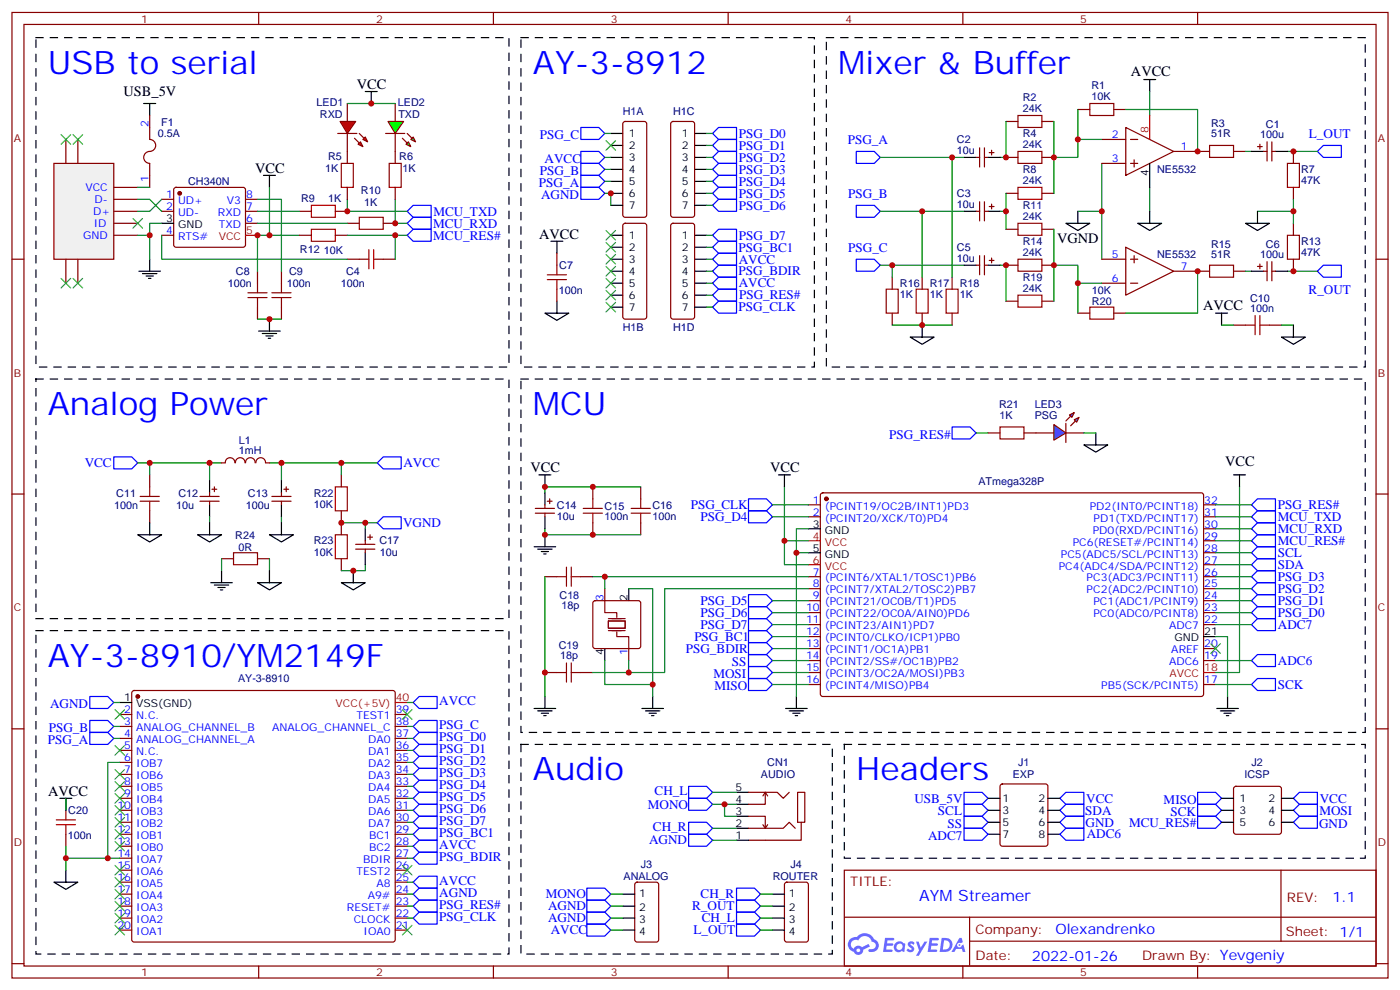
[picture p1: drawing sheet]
<svg xmlns="http://www.w3.org/2000/svg" width="412mm" height="292mm" viewBox="0 0 412 292" stroke-linecap="round" stroke-linejoin="round" font-family="sans-serif">
<g fill="none" stroke="#870000" stroke-width=".35">
<path d="M3.5 3.7h405.4v284.3h-405.4zM7.1 7.2h398.2v277.3h-398.2zM76.2 3.7v3.5M145.3 3.7v3.5M214.5 3.7v3.5M283.6 3.7v3.5M352.8 3.7v3.5M3.5 76.3h3.6M405.3 76.3h3.6M3.5 145.5h3.6M405.3 145.5h3.6M3.5 214.6h3.6"/>
<path d="M405.3 214.6h3.6M248.7 256.3h156.6v28.2h-156.6zM377.3 256.3v20.9M248.7 270.1h156.5M285.6 277.2h119.6M285.6 270.1v14.1M3.5 283.8h3.6M76.2 284.5v3.5M145.3 284.5v3.5M214.5 284.5v3.5M283.6 284.5v3.5M352.8 284.5v3.5"/>
<path d="M405.3 283.8h3.6"/>
</g>
<g fill="#5487ff">
<path d="M267.7 277.4a1.22 1.22 0 0 1 1.7 .3l-.4 .6a.47 .47 0 0 0-.3-.4 .47 .47 0 0 0-.5 .2l.1 .2a1.14 1.14 0 0 1 .8 1.7 1.14 1.14 0 0 1-1.9 0l-.2-.2 .5-.5 .7 .4a.29 .29 0 0 0 .3-.2 .29 .29 0 0 0-.2-.4 1.04 1.04 0 0 1-.6-1.7z"/>
<path d="M260.7 276.2h2.4l.3 .2-.2 .5h-1.8l-.1 .9h1.5l.3 .3-.3 .4h-1.6l-.2 1.1 1.7 .1 .2 .3-.2 .3h-2.6z"/>
<path d="M273.8 276.2h2.4l.3 .2-.1 .5h-1.8l-.2 .9h1.6l.3 .3-.4 .4h-1.6l-.1 1.1 1.7 .1 .2 .3-.2 .3h-2.6z"/>
<path d="M282.6 276.2h.7l.3 1.2-.6 .4a.69 .69 0 0 0-1 .2 .69 .69 0 0 0 .4 1 .69 .69 0 0 0 .9-.6l.5-.3 .6 2.2h-.8l-.2-.9h-1.8l-.5 .9h-.8z"/>
<path d="M269.8 277.3h.8l.6 1.8 1.1-1.8h.9l-2.6 4.2h-.8l.9-1.6z"/>
<path d="M277.4 276.2l-.6 4.1h1.3a2.11 2.11 0 0 0 2.5-2.1 2.11 2.11 0 0 0-2.5-2zM278.1 276.9a1.39 1.39 0 0 1 1.7 1.4 1.39 1.39 0 0 1-1.8 1.3h-.3z"/>
<path d="M263.7 277.8a1.54 1.54 0 0 0-.1 2.2 1.54 1.54 0 0 0 2.2 .1l.6 .2 .3-2.3-.2-.2h-.4a1.49 1.49 0 0 0-2.4 0zM264 278.8a.94 .94 0 0 1 1.8 0 .94 .94 0 0 1-1.8 0z"/>
<path d="M250.4 276.6a2.18 2.18 0 0 0 1.1 3.7 1.44 1.44 0 0 0 1.6 .9 1.44 1.44 0 0 0 1.2-1.5l2-1-.5-.7-1.9 .9a1.47 1.47 0 0 0-2.4 .5 1.39 1.39 0 0 1-.7-2 1.39 1.39 0 0 1 2-.4 2.12 2.12 0 0 1 2.2-1.3 2.12 2.12 0 0 1 1.9 1.7 1.14 1.14 0 0 1 1.1 1.4 1.14 1.14 0 0 1-1.7 .7 .43 .43 0 0 0-.5 .4 .43 .43 0 0 0 .4 .4 1.98 1.98 0 0 0 2.5-1.2 1.98 1.98 0 0 0-1.2-2.5 3.1 3.1 0 0 0-5.3-.7l-.9 .1zM252.3 279.9a.55 .55 0 0 1 1.1 0 .55 .55 0 0 1-1.1 0z"/>
<circle cx="282.6" cy="278.3" r=".26"/>
</g>
<g fill="none" stroke="#00f" stroke-width=".35">
<path d="M171.1 37.5h5.3l1.8 1.8-1.8 1.8h-5.3zM209.9 39.3l1.8-1.8h5.3v3.6h-5.3zM171.1 55.2h5.3l1.8 1.7-1.8 1.8h-5.3zM171.1 51.6h5.3l1.8 1.8-1.8 1.8h-5.3zM171.1 48.1h5.3l1.8 1.8-1.8 1.7h-5.3zM171.1 44.6h5.3l1.8 1.8-1.8 1.7h-5.3zM209.9 56.9l1.8-1.7h5.3v3.5h-5.3zM209.9 53.4l1.8-1.8h5.3v3.6h-5.3zM209.9 46.4l1.8-1.8h5.3v3.5h-5.3zM209.9 42.8l1.8-1.7h5.3v3.5h-5.3zM211.7 48.1h5.3v3.5h-5.3l-1.8-1.7zM252.2 44.6h5.3l1.8 1.8-1.8 1.7h-5.3z"/>
<path d="M209.9 79.9l1.8-1.8h5.3v3.5h-5.3zM209.9 76.3l1.8-1.7h5.3v3.5h-5.3zM209.9 72.8l1.8-1.8h5.3v3.6h-5.3zM209.9 69.3l1.8-1.8h5.3v3.5h-5.3zM209.9 60.5l1.8-1.8h5.3v3.5h-5.3zM252.2 60.5h5.3l1.8 1.7-1.8 1.8h-5.3zM252.2 76.3h5.3l1.8 1.8-1.8 1.8h-5.3zM209.9 90.5l1.8-1.8h5.3v3.5h-5.3zM209.9 86.9l1.8-1.7h5.3v3.5h-5.3zM211.7 81.6h5.3v3.6h-5.3l-1.8-1.8zM33.5 134.5h5.3l1.8 1.8-1.8 1.8h-5.3zM111.1 136.3l1.8-1.8h5.3v3.6h-5.3z"/>
<path d="M111.1 154l1.8-1.8h5.3v3.5h-5.3zM26.5 212.2h5.2l1.8 1.7-1.8 1.8h-5.2zM26.5 215.7h5.2l1.8 1.8-1.8 1.7h-5.2zM26.5 205.1h5.2l1.8 1.8-1.8 1.7h-5.2zM121.7 206.9l1.8-1.8h5.3v3.5h-5.3zM121.7 213.9l1.8-1.7h5.3v3.5h-5.3zM121.7 217.5l1.8-1.8h5.3v3.5h-5.3zM121.7 221l1.8-1.8h5.3v3.5h-5.3zM121.7 224.5l1.8-1.8h5.3v3.6h-5.3zM121.7 228l1.8-1.7h5.3v3.5h-5.3zM121.7 231.6l1.8-1.8h5.3v3.5h-5.3zM121.7 235.1l1.8-1.8h5.3v3.6h-5.3z"/>
<path d="M121.7 238.6l1.8-1.7h5.3v3.5h-5.3zM121.7 242.1l1.8-1.7h5.3v3.5h-5.3zM121.7 245.7l1.8-1.8h5.3v3.5h-5.3zM121.7 249.2l1.8-1.8h5.3v3.6h-5.3zM121.7 252.7l1.8-1.7h5.3v3.5h-5.3zM121.7 259.8l1.8-1.8h5.3v3.5h-5.3zM121.7 263.3l1.8-1.8h5.3v3.6h-5.3zM121.7 266.8l1.8-1.7h5.3v3.5h-5.3zM121.7 270.4l1.8-1.8h5.3v3.5h-5.3z"/>
</g>
<g fill="none" stroke="#000" stroke-width=".35">
<path d="M179.9 39.3h3.5M204.6 39.3h3.5M336.9 23.4h3.5M338.7 23.4v3.6M179.9 56.9h3.5M179.9 53.4h3.5M179.9 49.9h3.5M179.9 46.4h3.5M179.9 42.8h3.5M204.6 56.9h3.5M204.6 53.4h3.5M204.6 49.9h3.5"/>
<path d="M204.6 46.4h3.5M204.6 42.8h3.5M47.6 65.8h3.6M179.9 79.9h3.5M179.9 76.3h3.5M179.9 72.8h3.5M179.9 69.3h3.5M179.9 60.5h3.5M204.6 79.9h3.5M204.6 76.3h3.5M204.6 72.8h3.5M204.6 69.3h3.5"/>
<path d="M204.6 60.5h3.5M179.9 86.9h3.5M179.9 83.4h3.5M179.9 90.5h3.5M204.6 86.9h3.5M204.6 83.4h3.5M204.6 90.5h3.5M358.1 92.2h3.5M359.8 92.2v3.5M35.3 206.9h3.5M217 236.9h3.5M217 233.3h3.5"/>
<path d="M217 240.4h3.5M217 243.9h3.5M217 247.4h3.5"/>
</g>
<g fill="none" stroke="#870000" stroke-width=".35">
<path d="M183.7 36l.4-.2h5.7l.6 .4 .1 27.1-.2 .5-.5 .2h-5.7l-.4-.2-.3-.5v-26.8zM197.8 36l.5-.2h5.6l.7 .4v27.1l-.2 .5-.5 .2h-5.6l-.5-.2-.2-.5v-26.8zM296.3 35.8h3.6M306.9 35.8h3.5M317.5 32.2h3.5M328.1 32.2h3.5M47.6 58.7h3.6M51.4 55.4l.5-.2h19.7l.5 .2 .2 .5v16.2l-.2 .5-.5 .2h-19.7l-.5-.2-.2-.5v-16.2zM72.3 58.7h3.5M296.3 56.9h3.6M296.3 46.4h3.6M306.9 56.9h3.5"/>
<path d="M306.9 46.4h3.5M47.6 62.2h3.6M47.6 69.3h3.6M72.3 62.2h3.5M72.3 65.8h3.5M183.7 66l.4-.2h5.7l.6 .4 .1 27.1-.2 .5-.5 .2h-5.7l-.4-.3-.3-.4v-26.8zM197.8 66l.5-.2h5.6l.7 .4v27.1l-.2 .5-.5 .2h-5.6l-.5-.3-.2-.4v-26.8zM296.3 67.5h3.6M296.3 78.1h3.6M306.9 67.5h3.5M306.9 78.1h3.5M262.8 81.6v3.6"/>
<path d="M262.8 92.2v3.5M271.6 81.6v3.6M271.6 92.2v3.5M280.5 81.6v3.6M280.5 92.2v3.5M296.3 88.7h3.6M306.9 88.7h3.5M317.5 92.2h3.5M328.1 92.2h3.5M363.4 95.7h3.5M373.9 95.7h3.6M100.5 139.8v3.6"/>
<path d="M100.5 150.4v7.1M100.5 164.5v3.6M35.3 210.4h3.5M35.3 213.9h3.5M35.3 217.5h3.5M39 203.5l.5-.2h76.2l.5 .2 .2 .5v72.7l-.2 .5-.5 .2h-76.2l-.5-.2-.2-.5v-72.7zM116.4 210.4h3.5M116.4 213.9h3.5M116.4 217.5h3.5M19.4 235.1v3.5M35.3 221h3.5M35.3 224.5h3.5"/>
<path d="M35.3 228h3.5M35.3 231.6h3.5M35.3 235.1h3.5M35.3 238.6h3.5M116.4 221h3.5M116.4 224.5h3.5M116.4 228h3.5M116.4 231.6h3.5M116.4 235.1h3.5M116.4 238.6h3.5M220.5 233.3h8.5l1.7 1.8 1.8-1.8M225.4 233.3v3.6h-4.9"/>
<path d="M225.4 233.3l.7 1.1M225.4 233.3l-.7 1.1M19.4 245.7v3.5M35.3 242.1h3.5M35.3 245.7h3.5M35.3 249.2h3.5M35.3 252.7h3.5M35.3 256.3h3.5M35.3 259.8h3.5M116.4 242.1h3.5M116.4 245.7h3.5M116.4 249.2h3.5"/>
<path d="M116.4 252.7h3.5M116.4 256.3h3.5M116.4 259.8h3.5M220.5 243.9h10.2l1.8-1.8 1.7 1.8M220.5 240.4h4.9v3.5M224.7 242.9l.7 1M226.1 242.9l-.7 1M236 242.1h-1.1v-8.8h2.2v8.8h-1.1v5.3h-15.5M35.3 263.3h3.5M35.3 266.8h3.5M35.3 270.4h3.5M35.3 273.9h3.5"/>
<path d="M116.4 263.3h3.5M116.4 266.8h3.5M116.4 270.4h3.5M116.4 273.9h3.5"/>
</g>
<path d="M153.5 11.1h86.4v97h-86.4zM243.4 11.1h158.8v97h-158.8zM10.6 111.6h139.3v70.6h-139.3zM10.6 185.7h139.3v95.3h-139.3z" fill="none" stroke="#000" stroke-width=".35" stroke-dasharray="2.1 2.1"/>
<g fill="#870000" stroke="#870000" stroke-width=".35">
<circle cx="40.6" cy="205.1" r=".53"/>
<circle cx="52.9" cy="56.9" r=".53"/>
</g>
<path d="M72.3 69.3h3.5M116.4 206.9h3.5" fill="none" stroke="#f00" stroke-width=".35"/>
<g fill="none" stroke="#3c3" stroke-width=".35">
<path d="M33.9 209l2.8 2.8M33.9 219.6l2.8 2.8M36.7 209l-2.8 2.8M36.7 219.6l-2.8 2.8M118.5 209l2.9 2.8M121.4 209l-2.9 2.8M33.9 226.6l2.8 2.8M33.9 230.2l2.8 2.8M33.9 233.7l2.8 2.8M33.9 237.2l2.8 2.8M36.7 226.6l-2.8 2.8M36.7 230.2l-2.8 2.8"/>
<path d="M36.7 233.7l-2.8 2.8M36.7 237.2l-2.8 2.8M33.9 240.7l2.8 2.9M33.9 244.3l2.8 2.8M33.9 247.8l2.8 2.8M33.9 254.8l2.8 2.9M33.9 258.4l2.8 2.8M36.7 240.7l-2.8 2.9M36.7 244.3l-2.8 2.8M36.7 247.8l-2.8 2.8M36.7 254.8l-2.8 2.9M36.7 258.4l-2.8 2.8"/>
<path d="M118.5 254.8l2.9 2.9M121.4 254.8l-2.9 2.9M33.9 261.9l2.8 2.8M33.9 265.4l2.8 2.9M33.9 269l2.8 2.8M33.9 272.5l2.8 2.8M36.7 261.9l-2.8 2.8M36.7 265.4l-2.8 2.9M36.7 269l-2.8 2.8M36.7 272.5l-2.8 2.8M118.5 272.5l2.9 2.8M121.4 272.5l-2.9 2.8"/>
</g>
<g fill="none" stroke="#008700" stroke-width=".35">
<path d="M296.3 35.8v10.6h-1.7M310.4 35.8v21.1M338.7 27v7M259.3 46.4h24.7M280.5 46.4v35.2M296.3 56.9v10.6M324.6 48.1v28.2M338.7 55.2v7M259.3 78.1h24.7M259.3 62.2h24.7M262.8 78.1v3.5M271.6 62.2v19.4"/>
<path d="M294.6 78.1h1.7v10.6M294.6 62.2h1.7M310.4 67.5v21.2M317.5 62.2h7.1M262.8 95.7h17.7M40.6 136.3h24.7M61.7 136.3v5.3M79.4 136.3h31.7M82.9 136.3v5.3M100.5 136.3v3.5M107.6 166.3v1.8h-7.1M119.9 231.6h1.8"/>
<path d="M119.9 235.1h1.8M119.9 238.6h1.8M119.9 242.1h1.8M119.9 245.7h1.8M119.9 249.2h1.8M119.9 252.7h1.8M119.9 259.8h1.8M119.9 263.3h1.8M119.9 266.8h1.8M119.9 270.4h1.8"/>
</g>
<g fill="none" stroke="#a10000" stroke-width=".35">
<path d="M299.9 34h7v3.5h-7zM321 30.5h7.1v3.5h-7.1zM299.9 55.2h7v3.5h-7zM299.9 44.6h7v3.5h-7zM299.9 65.8h7v3.5h-7zM299.9 76.3h7v3.6h-7zM261.1 85.2h3.5v7h-3.5zM269.9 85.2h3.5v7h-3.5zM278.7 85.2h3.5v7h-3.5zM299.9 86.9h7v3.6h-7zM321 90.5h7.1v3.5h-7.1zM366.9 95.7h2.8"/>
<path d="M369.7 92.9v5.7M371.1 92.9v5.7M371.1 95.7h2.8M98.8 143.4h3.5v7h-3.5zM98.8 157.5h3.5v7h-3.5zM19.4 238.6v2.8M16.6 242.9h5.6M16.6 241.4h5.6M19.4 242.9v2.8"/>
</g>
<path d="M15.9 48.1h17.6v28.2h-17.6z" fill="#f0f0f0" stroke="#870000" stroke-width=".35"/>
<g fill="none" stroke="#870000" stroke-width=".35">
<path d="M19.4 41.1v7M22.9 41.1v7M33.5 55.2h7.1M33.5 58.7h7.1M287.5 46.4h1.1M288.6 43.5v5.7M288.6 59.4v5.7M290 43.5v5.7M290 59.4v5.7M290 46.4h1M291.4 44.9h1.4M292.1 44.2v1.4"/>
<path d="M19.4 76.3v7.1M22.9 76.3v7.1M33.5 69.3h7.1M33.5 62.2h7.1M33.5 65.8h7.1M75.8 79.9v3.5M82.9 79.9v3.5M88.2 62.2h3.5M98.8 62.2h3.5M102.3 65.8h3.5M112.9 65.8h3.5M287.5 62.2h1.1"/>
<path d="M287.5 78.1h1.1M288.6 75.3v5.6M290 62.2h1M290 75.3v5.6M290 78.1h1M291.4 60.8h1.4M291.4 76.7h1.4M292.1 60.1v1.4M292.1 76v1.4M75.8 90.5v3.5M82.9 90.5v3.5M58.9 146.2h5.7"/>
<path d="M58.9 147.6h5.7M61.7 145.1v1.1M61.7 147.6v1.1M62.4 144.1h1.5M63.1 143.4v1.4M80.1 146.2h5.6M80.1 147.6h5.6M82.9 145.1v1.1M82.9 147.6v1.1M83.6 144.1h1.4M84.3 143.4v1.4M107.6 159.2v1.1"/>
<path d="M108.3 158.2h1.4M109 157.5v1.4M174.6 143.4v3.5M174.6 154v3.5M188.7 143.4v3.5M188.7 154v3.5M238.1 148.7h3.6M238.1 152.2h3.6M241.9 145.3l.5-.2 111.7 .1 .4 .6v58.9l-.7 .4-111.7-.1-.4-.6v-58.6zM354.5 148.7h3.6M354.5 152.2h3.6M354.5 159.2h3.6"/>
<path d="M354.5 155.7h3.6M104.8 160.3h5.6M104.8 161.7h5.6M107.6 161.7v1.1M160.5 169.8h3.5M171.1 169.8h3.5M174.9 177.1l.4-.2h12.7l.5 .2 .2 .5v12.7l-.2 .5-.5 .2h-12.7l-.5-.2-.2-.5v-12.7zM178.2 173.4v3.5M238.1 169.8h3.6M238.1 173.4h3.6M238.1 176.9h3.6M354.5 169.8h3.6"/>
<path d="M354.5 173.4h3.6M354.5 176.9h3.6M354.5 166.3h3.6M354.5 162.8h3.6M160.5 198h3.5M171.1 198h3.5M185.2 191v3.5M238.1 180.4h3.6M238.1 183.9h3.6M238.1 187.5h3.6M238.1 191h3.6M238.1 194.5h3.6"/>
<path d="M238.1 198h3.6M354.5 180.4h3.6M354.5 183.9h3.6M354.5 191h3.6M354.5 194.5h3.6M238.1 201.6h3.6M354.5 201.6h3.6M363.6 231.8l.5-.2h12.7l.5 .2 .2 .5v12.7l-.3 .5-.4 .2h-12.7l-.5-.3-.2-.4v-12.7zM187.2 260l.5-.2h5.6l.7 .4v16.5l-.4 .7h-5.9l-.7-.4v-16.5z"/>
</g>
<g fill="none" stroke="#3c3" stroke-width=".35">
<path d="M18 39.7l2.8 2.8M20.8 39.7l-2.8 2.8M21.5 39.7l2.8 2.8M24.3 39.7l-2.8 2.8M178.5 41.4l2.8 2.8M181.3 41.4l-2.8 2.8M39.2 64.3l2.8 2.9M42 64.3l-2.8 2.9M178.5 67.9l2.8 2.8M178.5 71.4l2.8 2.8M178.5 74.9l2.8 2.9M178.5 78.5l2.8 2.8"/>
<path d="M181.3 67.9l-2.8 2.8M181.3 71.4l-2.8 2.8M181.3 74.9l-2.8 2.9M181.3 78.5l-2.8 2.8M18 82l2.8 2.8M20.8 82l-2.8 2.8M21.5 82l2.8 2.8M24.3 82l-2.8 2.8M178.5 82l2.8 2.8M178.5 85.5l2.8 2.8M178.5 89l2.8 2.9M181.3 82l-2.8 2.8"/>
<path d="M181.3 85.5l-2.8 2.8M181.3 89l-2.8 2.9M356.7 189.6l2.8 2.8M359.5 189.6l-2.8 2.8"/>
</g>
<g fill="none" stroke="#008700" stroke-width=".35">
<path d="M40.6 58.7h3.5l3.5 3.5M47.6 58.7l-3.5 3.5h-3.5M75.8 58.7h7.1v21.2M102.3 58.7v3.5h17.6M116.4 58.7v7.1h3.5M44.1 69.3v7M47.6 65.8h-3.5v3.5h-3.5M75.8 65.8h26.5M75.8 94h3.6M61.7 152.2v1.8M82.9 152.2v1.8M100.5 154h10.6"/>
<path d="M227.5 152.2h10.6M227.5 148.7h10.6M231.1 143.4v22.9h7M231.1 159.2h7M238.1 155.7h-3.5v7.1h3.5M358.1 152.2h10.6M358.1 159.2h10.6M358.1 148.7h10.6M358.1 155.7h10.6M227.5 176.9h10.6M358.1 176.9h10.6M358.1 169.8h10.6"/>
<path d="M358.1 173.4h10.6M358.1 162.8h10.6M358.1 166.3h10.6M227.5 180.4h10.6M227.5 183.9h10.6M227.5 198h10.6M227.5 191h10.6M227.5 187.5h10.6M227.5 194.5h10.6M358.1 180.4h10.6M227.5 201.6h10.6M358.1 201.6h10.6"/>
</g>
<g fill="none" stroke="#000" stroke-width=".35">
<path d="M42.3 30.5h3.6M44.1 30.5v3.5M107.6 27h3.5M109.4 27v3.5M77.6 51.6h3.5M79.4 51.6v3.6M284 46.4h3.5M291 46.4h3.6M40.9 79.9h6.4M44.1 76.3v3.6M284 62.2h3.5M284 78.1h3.5"/>
<path d="M291 62.2h3.6M291 78.1h3.6M42 80.6h4.2M43 81.3h2.2M43.7 82h.7M76.2 97.5h6.3M77.3 98.2h4.2M78.3 98.9h2.1M79 99.6h.7M79.4 94v3.5M229.3 139.8h3.5M231.1 139.8v3.6"/>
<path d="M363.4 139.8h3.5M365.1 139.8v3.6M61.7 141.6v3.5M61.7 148.7v3.5M82.9 141.6v3.5M82.9 148.7v3.5M107.6 155.7v3.5M238.1 155.7h3.6M107.6 162.8v3.5M185.2 173.4v3.5M238.1 162.8h3.6M178.2 191v3.5"/>
<path d="M354.5 187.5h3.6M157.3 208.6h6.4M158.4 209.3h4.2M159.5 210h2.1M160.2 210.7h.7M160.5 205.1v3.5M358.4 208.6h6.4M359.5 209.3h4.2M360.5 210h2.2M361.2 210.7h.7M361.6 205.1v3.5M359.8 235.1h3.6"/>
<path d="M359.8 238.6h3.6M377.5 235.1h3.5M377.5 238.6h3.5M359.8 242.1h3.6M377.5 242.1h3.5M183.4 263.3h3.6M183.4 266.8h3.6M183.4 270.4h3.6M183.4 273.9h3.6"/>
</g>
<g fill="none" stroke="#a10000" stroke-width=".35">
<path d="M91.7 60.5h7.1v3.5h-7.1zM105.8 64h7.1v3.5h-7.1zM73 87.6h5.7M73 86.2h5.7M75.8 83.4v2.8M75.8 87.6v2.9M80.1 87.6h5.6M80.1 86.2h5.6M82.9 83.4v2.8M82.9 87.6v2.9M171.8 151.1h5.6M171.8 149.7h5.6"/>
<path d="M174.6 146.9v2.8M174.6 151.1v2.9M185.9 151.1h5.7M185.9 149.7h5.7M188.7 146.9v2.8M188.7 151.1v2.9M164 169.8h2.9M166.9 167v5.6M168.3 169.8h2.8M168.3 167v5.6M164 198h2.9M166.9 195.2v5.7"/>
<path d="M168.3 195.2v5.7M168.3 198h2.8"/>
</g>
<g fill="none" stroke="#00f" stroke-width=".35">
<path d="M119.9 65.8l1.8-1.8h5.3v3.5h-5.3zM119.9 62.2l1.8-1.7h5.3v3.5h-5.3zM220.5 150.4h5.3l1.7 1.8-1.7 1.8h-5.3zM220.5 146.9h5.3l1.7 1.8-1.7 1.7h-5.3zM368.7 155.7l1.7-1.7h5.3v3.5h-5.3zM368.7 159.2l1.7-1.7h5.3v3.5h-5.3zM368.7 148.7l1.7-1.8h5.3v3.5h-5.3zM370.4 150.4h5.3v3.6h-5.3l-1.7-1.8zM220.5 175.1h5.3l1.7 1.8-1.7 1.7h-5.3zM220.5 178.6h5.3l1.7 1.8-1.7 1.8h-5.3zM368.7 173.4l1.7-1.8h5.3v3.5h-5.3zM368.7 169.8l1.7-1.7h5.3v3.5h-5.3z"/>
<path d="M368.7 162.8l1.7-1.8h5.3v3.5h-5.3zM370.4 175.1h5.3v3.5h-5.3l-1.7-1.7zM370.4 164.5h5.3v3.6h-5.3l-1.7-1.8zM220.5 182.2h5.3l1.7 1.7-1.7 1.8h-5.3zM220.5 199.8h5.3l1.7 1.8-1.7 1.7h-5.3zM220.5 189.2h5.3l1.7 1.8-1.7 1.8h-5.3zM220.5 196.3h5.3l1.7 1.7-1.7 1.8h-5.3zM220.5 185.7h5.3l1.7 1.8-1.7 1.7h-5.3zM220.5 192.8h5.3l1.7 1.7-1.7 1.8h-5.3zM368.7 180.4l1.7-1.8h5.3v3.6h-5.3zM368.7 201.6l1.7-1.8h5.3v3.5h-5.3zM202.8 231.6h5.3l1.8 1.7-1.8 1.8h-5.3z"/>
<path d="M284 236.9h5.3l1.7 1.7-1.7 1.8h-5.3zM284 233.3h5.3l1.7 1.8-1.7 1.8h-5.3zM312.2 235.1l1.8-1.8h5.3v3.6h-5.3zM314 236.9h5.3v3.5h-5.3l-1.8-1.8zM352.8 233.3h5.3l1.7 1.8-1.7 1.8h-5.3zM352.8 236.9h5.3l1.7 1.7-1.7 1.8h-5.3zM381 235.1l1.8-1.8h5.3v3.6h-5.3zM381 238.6l1.8-1.7h5.3v3.5h-5.3zM202.8 242.1h5.3l1.8 1.8-1.8 1.8h-5.3zM284 240.4h5.3l1.7 1.7-1.7 1.8h-5.3zM312.2 242.1l1.8-1.7h5.3v3.5h-5.3zM352.8 240.4h5.3l1.7 1.7-1.7 1.8h-5.3z"/>
<path d="M381 242.1l1.8-1.7h5.3v3.5h-5.3zM172.9 261.5h5.3l1.7 1.8-1.7 1.8h-5.3zM172.9 265.1h5.3l1.7 1.7-1.7 1.8h-5.3zM172.9 268.6h5.3l1.7 1.8-1.7 1.7h-5.3zM172.9 272.1h5.3l1.7 1.8-1.7 1.8h-5.3z"/>
</g>
<path d="M10.6 11.1h139.3v97h-139.3zM153.5 111.6h248.7v104.1h-248.7zM153.5 219.2h91.7v61.8h-91.7z" fill="none" stroke="#000" stroke-width=".35" stroke-dasharray="2.1 2.1"/>
<circle cx="243.4" cy="146.9" r=".53" fill="#870000" stroke="#870000" stroke-width=".35"/>
<path d="M238.1 159.2h3.6M238.1 166.3h3.6M354.5 198h3.6" fill="none" stroke="#f00" stroke-width=".35"/>
<path d="M178.2 176.9v3.5h3.5v1.4M179.2 182.9h4.9v2.1h-4.9zM179.2 185.7h4.9M179.2 182.2h4.9M181.7 186.1v1.4h3.5v3.5" fill="none" stroke="#870012" stroke-width=".35"/>
<g fill="#f00" stroke="#870000" stroke-width=".35">
<path d="M100.2 35.8h4.6l-2.5 3.5z"/>
<path d="M99.5 39.3h5.6z"/>
</g>
<g fill="#870000" stroke="#870000" stroke-width=".35">
<path d="M105.8 39.3l1.4 1.4z"/>
<path d="M104.4 40.7l1.4 1.4z"/>
</g>
<g fill="#f00" stroke="#870000" stroke-width=".35">
<path d="M106.9 41.1l.7-.7 .7 1.4z"/>
<path d="M106.2 41.8l.7 1.4-1.4-.7z"/>
</g>
<path d="M102.3 30.5v5.3M102.3 39.3v8.8M116.4 30.5v5.3M116.4 39.3v5.3M102.3 55.2v3.5" fill="none" stroke="#870000" stroke-width=".35"/>
<path d="M100.5 48.1h3.6v7.1h-3.6z" fill="none" stroke="#a10000" stroke-width=".35"/>
<g fill="#0f0" stroke="#870000" stroke-width=".35">
<path d="M119.6 42.5l.7-.7 .7 1.4z"/>
<path d="M121 41.1l.7-.7 .7 1.4z"/>
</g>
<g fill="#870000" stroke="#870000" stroke-width=".35">
<path d="M118.5 40.7l1.4 1.4z"/>
<path d="M119.9 39.3l1.5 1.4z"/>
</g>
<path d="M113.6 39.3h5.6z" fill="#f00" stroke="#870000" stroke-width=".35"/>
<path d="M114.3 35.8h4.6l-2.5 3.5z" fill="#0f0" stroke="#870000" stroke-width=".35"/>
<path d="M114.7 48.1h3.5v7.1h-3.5z" fill="none" stroke="#a10000" stroke-width=".35"/>
<path d="M116.4 44.6v3.5M116.4 55.2v3.5" fill="none" stroke="#870000" stroke-width=".35"/>
<path d="M310.4 125l3.6 2.5-3.6 2.1z" fill="#09f" stroke="#870000" stroke-width=".35"/>
<path d="M314 124.7v5.6z" fill="#f00" stroke="#870000" stroke-width=".35"/>
<g fill="#870000" stroke="#870000" stroke-width=".35">
<path d="M314 124l1.4-1.4z"/>
<path d="M315.4 125.4l1.4-1.4z"/>
</g>
<g fill="#09f" stroke="#870000" stroke-width=".35">
<path d="M315 122.2l1.4-.7-.7 1.4z"/>
<path d="M316.4 123.6l1.5-.7-.8 1.4z"/>
</g>
<g fill="none" stroke="#870000" stroke-width=".35">
<path d="M44.1 34v7.1a1.82 1.82 0 0 1 1.7 2 1.82 1.82 0 0 1-2.2 1.6 1.76 1.76 0 0 0-1.3 1.9 1.76 1.76 0 0 0 1.8 1.5v7.1M331.6 37.5l14.1 7.1-14.1 7zM324.6 41.1h7M324.6 48.1h7M333 41.1h2.1M333 48.1h2.1M334.1 47.1v2.1M345.7 44.6h10.6M363.4 44.6h3.5M370.4 43.2h1.4M371.1 42.5v1.4M372.2 44.6h1"/>
<path d="M373.2 41.8v5.6M374.6 44.6h1.1M374.6 41.8v5.6M381 44.6v3.5M381 55.2v3.5M88.2 69.3h3.5M98.8 69.3h3.5M102.3 76.3h3.5M112.9 76.3h3.5M164 74.6v3.5M324.6 76.3h7M331.6 72.8l14.1 7.1-14.1 7z"/>
<path d="M333 76.3h2.1M334.1 75.3v2.1M345.7 79.9h10.6M363.4 79.9h3.5M370.4 78.5h1.4M371.1 77.8v1.4M372.2 79.9h1M373.2 77v5.7M374.6 79.9h1.1M374.6 77v5.7M381 65.8v3.5M381 76.3v3.6"/>
<path d="M164 85.2v3.5M324.6 83.4h7M333 83.4h2.1M44.1 139.8v3.6M69.2 136.3a1.41 1.41 0 0 0-1.4-1.5 1.41 1.41 0 0 0-1.4 1.5h-1.1M69.4 136.3a1.41 1.41 0 0 1 1.4-1.5 1.41 1.41 0 0 1 1.4 1.5M72.3 136.3a1.41 1.41 0 0 1 1.4-1.5 1.41 1.41 0 0 1 1.5 1.5M75.4 136.3a1.41 1.41 0 0 1 1.4-1.5 1.41 1.41 0 0 1 1.4 1.5M78.3 136.3h1.1M291 127.5h3.6M301.6 127.5h8.8M314 127.5h5.3"/>
<path d="M44.1 150.4v3.6M157.7 149.7h5.6M157.7 151.1h5.6M160.5 148.7v1M160.5 151.1v1.1M161.2 147.6h1.4M161.9 146.9v1.4M65.3 164.5h3.5M75.8 164.5h3.6M294.8 231.1l.5-.2h12.7l.5 .2 .2 .5v16.9l-.3 .5-.4 .2h-12.7l-.5-.2-.2-.5v-16.9zM231.3 260l.5-.2h5.6l.7 .4v16.5l-.4 .7h-5.9l-.7-.4v-16.5z"/>
</g>
<g fill="none" stroke="#a10000" stroke-width=".35">
<path d="M356.3 42.8h7.1v3.6h-7.1zM379.2 48.1h3.6v7.1h-3.6zM91.7 67.5h7.1v3.5h-7.1zM105.8 76.3h2.9M108.7 73.5v5.7M110.1 76.3h2.8M110.1 73.5v5.7M164 78.1v2.8M356.3 78.1h7.1v3.5h-7.1zM379.2 69.3h3.6v7h-3.6zM161.2 82.3h5.7M161.2 80.9h5.7"/>
<path d="M164 82.3v2.9M294.6 125.7h7v3.6h-7zM41.3 147.6h5.6M41.3 146.2h5.6M44.1 143.4v2.8M44.1 147.6v2.8M68.8 162.8h7v3.5h-7z"/>
</g>
<g fill="none" stroke="#008700" stroke-width=".35">
<path d="M102.3 30.5h14.1M178.2 39.3h1.7M208.1 39.3h1.8M317.5 32.2v8.9h7.1M331.6 32.2h21.2v12.4M40.6 55.2h3.5M79.4 55.2v14.1M178.2 56.9h1.7v3.6M178.2 46.4h1.7M178.2 49.9h1.7M178.2 53.4h1.7M208.1 42.8h1.8"/>
<path d="M208.1 46.4h1.8M208.1 49.9h1.8M208.1 53.4h1.8M208.1 56.9h1.8M317.5 41.1v5.3h-7.1M366.9 44.6h1.8M379.2 44.6h8.9M381 58.7v7.1M47.6 69.3v7h54.7M75.8 62.2h12.4M88.2 69.3h-12.4v10.6M102.3 69.3h17.6"/>
<path d="M116.4 69.3v7M208.1 79.9h1.8M208.1 60.5h1.8M208.1 69.3h1.8M208.1 72.8h1.8M208.1 76.3h1.8M310.4 78.1h7.1v5.3M352.8 79.9v12.3h-21.2M366.9 79.9h1.8M370.4 62.2h10.6M379.2 79.9h8.9M79.4 94h3.5"/>
<path d="M208.1 83.4h1.8M208.1 86.9h1.8M208.1 90.5h1.8M324.6 83.4h-7.1v8.8M359.8 95.7h3.6M377.5 95.7h3.5M44.1 136.3v3.5M287.5 127.5h3.5M319.3 127.5h3.5M107.6 154v1.7M160.5 155.7v1.8h28.2M188.7 143.4h-28.2v1.7"/>
<path d="M365.1 143.4v54.6h-7M65.3 164.5v3.6M79.4 164.5v3.6M160.5 169.8v35.3M174.6 169.8h3.6v3.6M178.2 169.8h59.9M185.2 173.4h7.1v28.2h-14.1v-7.1M234.6 162.8v42.3M238.1 173.4h-42.3v24.6h-10.6M185.2 194.5v3.5h-10.6M358.1 187.5h3.5v17.6M358.1 183.9h10.6"/>
<path d="M358.1 194.5h10.6M33.5 217.5h1.8M33.5 213.9h1.8M33.5 206.9h1.8M119.9 217.5h1.8M119.9 213.9h1.8M119.9 206.9h1.8M192.3 201.6v3.5M19.4 235.1v3.5M35.3 224.5h-3.6v28.2h3.6M119.9 228h1.8M119.9 224.5h1.8"/>
<path d="M119.9 221h1.8M209.9 233.3h7.1M209.9 236.9h7.1M213.4 236.9v3.5h3.6M19.4 249.2v7.1M19.4 252.7h12.3M209.9 243.9h7.1M209.9 247.4h7.1M179.9 263.3h3.5M179.9 266.8h3.5M179.9 270.4h3.5M179.9 273.9h3.5"/>
<path d="M224 263.3h3.5M224 266.8h3.5M224 270.4h3.5M224 273.9h3.5"/>
</g>
<g fill="none" stroke="#000" stroke-width=".35">
<path d="M338.7 48.1v7.1M368.7 44.6h3.5M375.7 44.6h3.5M162.3 71h3.5M164 71v3.6M314 65.8h7l-3.5 2.1zM317.5 62.2v3.6M335.1 65.8h7.1l-3.5 2.1zM338.7 62.2v3.6M366.9 65.8h7l-3.5 2.1zM368.7 79.9h3.5M370.4 62.2v3.6"/>
<path d="M375.7 79.9h3.5M160.5 92.2h7.1l-3.6 2.1zM164 88.7v3.5M268.1 99.3h7.1l-3.6 2.1zM271.6 95.7v3.6M377.5 99.3h7l-3.5 2.1zM381 95.7v3.6M158.7 139.8h3.6M160.5 139.8v3.6M319.3 131h7l-3.5 2.1zM322.8 127.5v3.5M40.6 157.5h7l-3.5 2.1z"/>
<path d="M44.1 154v3.5M58.2 157.5h7.1l-3.6 2.1zM61.7 154v3.5M79.4 157.5h7l-3.5 2.1zM82.9 154v3.5M160.5 145.1v3.6M160.5 152.2v3.5M160.5 157.5v3.5M62.1 171.6h6.3M63.1 172.3h4.3M64.2 173h2.1M64.9 173.7h.7"/>
<path d="M65.3 168.1v3.5M75.8 171.6h7.1l-3.5 2.1zM79.4 168.1v3.5M100.5 171.6h7.1l-3.5 2.1zM104.1 168.1v3.5M157.3 161h6.4M158.4 161.7h4.2M159.5 162.4h2.1M160.2 163.1h.7M189.1 208.6h6.3M190.1 209.3h4.3M191.2 210h2.1"/>
<path d="M191.9 210.7h.7M192.3 205.1v3.5M231.4 208.6h6.4M232.5 209.3h4.2M233.5 210h2.2M234.2 210.7h.7M234.6 205.1v3.5M17.6 235.1h3.6M19.4 235.1v3.5M291 235.1h3.6M291 238.6h3.6M308.7 235.1h3.5"/>
<path d="M308.7 238.6h3.5M15.9 259.8h7l-3.5 2.1zM19.4 256.3v3.5M291 242.1h3.6M291 245.7h3.6M308.7 242.1h3.5M308.7 245.7h3.5M227.5 263.3h3.6M227.5 266.8h3.6M227.5 270.4h3.6M227.5 273.9h3.6"/>
</g>
<path d="M338.7 34v7.1" fill="none" stroke="#f00" stroke-width=".35"/>
<g fill="none" stroke="#00f" stroke-width=".35">
<path d="M389.8 42.8h5.3v3.6h-5.3l-1.7-1.8zM119.9 69.3l1.8-1.8h5.3v3.5h-5.3zM388.1 79.9l1.7-1.8h5.3v3.5h-5.3zM280.5 125.7h5.3l1.7 1.8-1.7 1.8h-5.3zM368.7 194.5l1.7-1.7h5.3v3.5h-5.3zM368.7 183.9l1.7-1.7h5.3v3.5h-5.3zM202.8 235.1h5.3l1.8 1.8-1.8 1.7h-5.3zM202.8 245.7h5.3l1.8 1.7-1.8 1.8h-5.3zM284 243.9h5.3l1.7 1.8-1.7 1.7h-5.3zM312.2 245.7l1.8-1.8h5.3v3.5h-5.3zM217 272.1h5.2l1.8 1.8-1.8 1.8h-5.2zM217 268.6h5.2l1.8 1.8-1.8 1.7h-5.2z"/>
<path d="M217 265.1h5.2l1.8 1.7-1.8 1.8h-5.2zM217 261.5h5.2l1.8 1.8-1.8 1.8h-5.2z"/>
</g>
<path d="M248.7 219.2h153.5v33.5h-153.5z" fill="none" stroke="#000" stroke-width=".35" stroke-dasharray="2.1 2.1"/>
<g fill="#c00">
<circle cx="296.3" cy="62.2" r=".88"/>
<circle cx="296.3" cy="46.4" r=".88"/>
<circle cx="296.3" cy="78.1" r=".88"/>
<circle cx="310.4" cy="46.4" r=".88"/>
<circle cx="310.4" cy="78.1" r=".88"/>
<circle cx="82.9" cy="136.3" r=".88"/>
<circle cx="324.6" cy="62.2" r=".88"/>
<circle cx="102.3" cy="62.2" r=".88"/>
<circle cx="231.1" cy="159.2" r=".88"/>
<circle cx="44.1" cy="69.3" r=".88"/>
<circle cx="100.5" cy="136.3" r=".88"/>
<circle cx="107.6" cy="154" r=".88"/>
<circle cx="100.5" cy="154" r=".88"/>
<circle cx="271.6" cy="62.2" r=".88"/>
<circle cx="271.6" cy="95.7" r=".88"/>
<circle cx="213.4" cy="236.9" r=".88"/>
<circle cx="381" cy="44.6" r=".88"/>
<circle cx="381" cy="79.9" r=".88"/>
<circle cx="381" cy="62.2" r=".88"/>
<circle cx="352.8" cy="44.6" r=".88"/>
<circle cx="352.8" cy="79.9" r=".88"/>
<circle cx="317.5" cy="41.1" r=".88"/>
<circle cx="317.5" cy="83.4" r=".88"/>
<circle cx="262.8" cy="78.1" r=".88"/>
<circle cx="280.5" cy="46.4" r=".88"/>
<circle cx="174.6" cy="143.4" r=".88"/>
<circle cx="160.5" cy="143.4" r=".88"/>
<circle cx="160.5" cy="157.5" r=".88"/>
<circle cx="234.6" cy="162.8" r=".88"/>
<circle cx="160.5" cy="198" r=".88"/>
<circle cx="174.6" cy="157.5" r=".88"/>
<circle cx="178.2" cy="169.8" r=".88"/>
<circle cx="185.2" cy="198" r=".88"/>
<circle cx="192.3" cy="201.6" r=".88"/>
<circle cx="116.4" cy="65.8" r=".88"/>
<circle cx="109.4" cy="30.5" r=".88"/>
<circle cx="116.4" cy="69.3" r=".88"/>
<circle cx="75.8" cy="69.3" r=".88"/>
<circle cx="79.4" cy="94" r=".88"/>
<circle cx="79.4" cy="69.3" r=".88"/>
<circle cx="104.1" cy="168.1" r=".88"/>
<circle cx="61.7" cy="136.3" r=".88"/>
<circle cx="44.1" cy="136.3" r=".88"/>
<circle cx="31.8" cy="252.7" r=".88"/>
<circle cx="19.4" cy="252.7" r=".88"/>
<circle cx="179.9" cy="56.9" r=".88"/>
</g>
<g font-size="9.5" fill="#00f">
<text x="14.1" y="21.7">USB to serial</text>
<text x="157" y="21.7">AY-3-8912</text>
<text x="246.9" y="21.7">Mixer &amp; Buffer</text>
<text x="14.1" y="122.2">Analog Power</text>
<text x="157" y="122.2">MCU</text>
<text x="14.1" y="196.3">AY-3-8910/YM2149F</text>
<text x="157" y="229.8">Audio</text>
<text x="252.2" y="229.8">Headers</text>
</g>
<text font-size="4.6" fill="#00f" x="270.8" y="265.3">AYM Streamer</text>
<g font-size="4.2">
<text x="333.1" y="22.4">AVCC</text>
<text x="36.4" y="28.4">USB_5V</text>
<text x="105.1" y="26.2">VCC</text>
<text x="75.1" y="50.9">VCC</text>
<text x="158.8" y="70.3">AVCC</text>
<text x="311.4" y="71.4">VGND</text>
<text x="354.4" y="91.2">AVCC</text>
<text x="360.9" y="137.4">VCC</text>
<text x="156.3" y="139.1">VCC</text>
<text x="226.8" y="139.1">VCC</text>
<text x="14.1" y="234.4">AVCC</text>
</g>
<g font-size="4.2" fill="#00f">
<text x="392.5" y="265.5">1.1</text>
<text x="310.9" y="275.1">Olexandrenko</text>
<text x="304" y="282.9">2022-01-26</text>
</g>
<g font-size="3.9" fill="#00f">
<text x="159" y="41.1">PSG_C</text>
<text x="217.7" y="40.6">PSG_D0</text>
<text x="385.6" y="40.6">L_OUT</text>
<text x="217.7" y="47.6">PSG_D2</text>
<text x="217.7" y="44.1">PSG_D1</text>
<text x="249.7" y="42.3">PSG_A</text>
<text x="159" y="51.6">PSG_B</text>
<text x="160.4" y="48.1">AVCC</text>
<text x="217.7" y="51.2">PSG_D3</text>
<text x="158.8" y="55.2">PSG_A</text>
<text x="159.4" y="58.7">AGND</text>
<text x="217.7" y="58.2">PSG_D5</text>
<text x="217.7" y="54.7">PSG_D4</text>
<text x="249.8" y="58.2">PSG_B</text>
<text x="127.7" y="63.5">MCU_TXD</text>
<text x="217.7" y="61.7">PSG_D6</text>
<text x="127.6" y="67">MCU_RXD</text>
<text x="127.6" y="70.6">MCU_RES#</text>
<text x="217.7" y="70.6">PSG_D7</text>
<text x="217.6" y="74.1">PSG_BC1</text>
<text x="217.6" y="77.6">AVCC</text>
<text x="249.8" y="74.1">PSG_C</text>
<text x="217.6" y="81.1">PSG_BDIR</text>
<text x="217.6" y="84.7">AVCC</text>
<text x="217.7" y="88.2">PSG_RES#</text>
<text x="385.5" y="86.5">R_OUT</text>
<text x="217.6" y="91.7">PSG_CLK</text>
<text x="261.9" y="129.3">PSG_RES#</text>
<text x="24.9" y="137.6">VCC</text>
<text x="118.8" y="137.6">AVCC</text>
<text x="203.5" y="149.9">PSG_CLK</text>
<text x="376.4" y="149.9">PSG_RES#</text>
<text x="118.7" y="155.2">VGND</text>
<text x="206.4" y="153.4">PSG_D4</text>
<text x="376.4" y="153.4">MCU_TXD</text>
<text x="376.4" y="157">MCU_RXD</text>
<text x="376.4" y="160.5">MCU_RES#</text>
<text x="376.4" y="164">SCL</text>
<text x="376.4" y="167.6">SDA</text>
<text x="376.4" y="171.1">PSG_D3</text>
<text x="206.4" y="178.1">PSG_D5</text>
<text x="376.4" y="178.1">PSG_D1</text>
<text x="376.4" y="174.6">PSG_D2</text>
<text x="206.4" y="181.7">PSG_D6</text>
<text x="206.4" y="185.2">PSG_D7</text>
<text x="376.4" y="181.7">PSG_D0</text>
<text x="376.4" y="185.2">ADC7</text>
<text x="204.5" y="188.7">PSG_BC1</text>
<text x="202" y="192.2">PSG_BDIR</text>
<text x="215.6" y="196.1">SS</text>
<text x="376.4" y="195.8">ADC6</text>
<text x="210.1" y="199.7">MOSI</text>
<text x="210.5" y="203.2">MISO</text>
<text x="376.4" y="202.8">SCK</text>
<text x="14.8" y="208.6">AGND</text>
<text x="129.4" y="207.6">AVCC</text>
<text x="14.4" y="215.7">PSG_B</text>
<text x="129.4" y="214.7">PSG_C</text>
<text x="14.1" y="219.2">PSG_A</text>
<text x="129.4" y="218.2">PSG_D0</text>
<text x="129.4" y="221.7">PSG_D1</text>
<text x="129.4" y="225.3">PSG_D2</text>
<text x="129.4" y="228.8">PSG_D3</text>
<text x="129.4" y="232.3">PSG_D4</text>
<text x="129.4" y="235.8">PSG_D5</text>
<text x="129.4" y="239.4">PSG_D6</text>
<text x="190.8" y="238.1">MONO</text>
<text x="192.8" y="234.2">CH_L</text>
<text x="269.3" y="236.3">USB_5V</text>
<text x="276.3" y="239.9">SCL</text>
<text x="319.7" y="239.9">SDA</text>
<text x="320" y="236.3">VCC</text>
<text x="342.8" y="236.7">MISO</text>
<text x="388.6" y="239.9">MOSI</text>
<text x="388.8" y="236.3">VCC</text>
<text x="129.4" y="242.9">PSG_D7</text>
<text x="192.3" y="244.8">CH_R</text>
<text x="279.1" y="243.8">SS</text>
<text x="319.8" y="243.4">GND</text>
<text x="332.6" y="243.4">MCU_RES#</text>
<text x="344.8" y="240.2">SCK</text>
<text x="388.6" y="243.8">GND</text>
<text x="129.4" y="246.4">PSG_BC1</text>
<text x="129.4" y="250">AVCC</text>
<text x="191.2" y="248.7">AGND</text>
<text x="273.4" y="247.4">ADC7</text>
<text x="320.1" y="246.7">ADC6</text>
<text x="129.4" y="253.5">PSG_BDIR</text>
<text x="129.4" y="260.5">AVCC</text>
<text x="129.4" y="264.1">AGND</text>
<text x="129.4" y="267.6">PSG_RES#</text>
<text x="160.8" y="264.6">MONO</text>
<text x="161.4" y="268.1">AGND</text>
<text x="203.9" y="268.1">R_OUT</text>
<text x="206.4" y="264.5">CH_R</text>
<text x="129.4" y="271.1">PSG_CLK</text>
<text x="161.4" y="271.6">AGND</text>
<text x="162.2" y="275.2">AVCC</text>
<text x="204.3" y="275.1">L_OUT</text>
<text x="206.7" y="271.6">CH_L</text>
</g>
<g font-size="3.9" fill="#800">
<text x="250.5" y="260.8">TITLE:</text>
<text x="379.1" y="265.5">REV:</text>
<text x="287.4" y="275">Company:</text>
<text x="378.7" y="275.7">Sheet: 1/1</text>
<text x="287.4" y="282.7">Date:</text>
<text x="336.4" y="282.8">Drawn By: Yevgeniy</text>
</g>
<g font-size="3.2" fill="#800">
<text x="41.6" y="6.7">1</text>
<text x="110.8" y="6.7">2</text>
<text x="179.9" y="6.7">3</text>
<text x="249.1" y="6.7">4</text>
<text x="318.2" y="6.7">5</text>
<text x="4.1" y="41.8">A</text>
<text x="405.9" y="41.8">A</text>
<text x="4.1" y="110.9">B</text>
<text x="405.9" y="110.9">B</text>
<text x="4.1" y="180.1">C</text>
<text x="405.9" y="180.1">C</text>
<text x="4.1" y="249.2">D</text>
<text x="405.9" y="249.2">D</text>
<text x="41.6" y="287.5">1</text>
<text x="110.8" y="287.5">2</text>
<text x="179.9" y="287.5">3</text>
<text x="249.1" y="287.5">4</text>
<text x="318.2" y="287.5">5</text>
</g>
<g font-size="3.2" fill="#000080">
<text x="301.3" y="29.8">R2</text>
<text x="321.5" y="29.4">10K</text>
<text x="321.5" y="26.3">R1</text>
<text x="93.2" y="31.3">LED1</text>
<text x="94.2" y="34.8">RXD</text>
<text x="117.2" y="31.3">LED2</text>
<text x="117.4" y="34.8">TXD</text>
<text x="183.4" y="34">H1A</text>
<text x="198.3" y="34">H1C</text>
<text x="301.3" y="32.9">24K</text>
<text x="46.5" y="40.4">0.5A</text>
<text x="47.5" y="37">F1</text>
<text x="301.3" y="40.4">R4</text>
<text x="356.8" y="40.5">51R</text>
<text x="356.8" y="37.3">R3</text>
<text x="371.2" y="40.7">100u</text>
<text x="372.9" y="37.6">C1</text>
<text x="96.7" y="47.2">R5</text>
<text x="117.6" y="47.1">R6</text>
<text x="281.9" y="45.3">10u</text>
<text x="281.9" y="42.2">C2</text>
<text x="301.3" y="43.5">24K</text>
<text x="95.8" y="50.7">1K</text>
<text x="118.6" y="50.7">1K</text>
<text x="301.3" y="50.9">R8</text>
<text x="340.8" y="51">NE5532</text>
<text x="383.2" y="51">R7</text>
<text x="55.4" y="54.5">CH340N</text>
<text x="88.7" y="59.5">R9</text>
<text x="96.7" y="59.5">1K</text>
<text x="106.3" y="57">R10</text>
<text x="281.9" y="58.1">C3</text>
<text x="301.3" y="54.1">24K</text>
<text x="383.2" y="54.2">47K</text>
<text x="107.3" y="60.6">1K</text>
<text x="281.9" y="61.2">10u</text>
<text x="301.3" y="64.7">24K</text>
<text x="301.3" y="61.5">R11</text>
<text x="88.3" y="74.6">R12</text>
<text x="95.4" y="74.7">10K</text>
<text x="281.9" y="77.1">10u</text>
<text x="281.9" y="74">C5</text>
<text x="301.3" y="75.3">24K</text>
<text x="301.3" y="72.2">R14</text>
<text x="340.9" y="75.8">NE5532</text>
<text x="356.8" y="76">51R</text>
<text x="356.8" y="72.9">R15</text>
<text x="371.2" y="76">100u</text>
<text x="372.9" y="72.9">C6</text>
<text x="383.2" y="75.4">47K</text>
<text x="383.2" y="72.2">R13</text>
<text x="69.5" y="81">C8</text>
<text x="85.1" y="81">C9</text>
<text x="101.9" y="81">C4</text>
<text x="164.8" y="79.3">C7</text>
<text x="301.3" y="82.7">R19</text>
<text x="67.2" y="84.6">100n</text>
<text x="84.5" y="84.6">100n</text>
<text x="100.4" y="84.6">100n</text>
<text x="164.6" y="86.7">100n</text>
<text x="265.1" y="87.7">1K</text>
<text x="265.1" y="84.5">R16</text>
<text x="273.9" y="87.7">1K</text>
<text x="273.9" y="84.5">R17</text>
<text x="282.7" y="87.7">1K</text>
<text x="282.7" y="84.5">R18</text>
<text x="301.3" y="85.9">24K</text>
<text x="321.7" y="86.6">10K</text>
<text x="321.7" y="89.7">R20</text>
<text x="368.2" y="88.8">C10</text>
<text x="368.2" y="91.9">100n</text>
<text x="183.4" y="97.5">H1B</text>
<text x="198.3" y="97.5">H1D</text>
<text x="294.3" y="120.1">R21</text>
<text x="294.4" y="123.4">1K</text>
<text x="304.8" y="123.4">PSG</text>
<text x="304.8" y="120.1">LED3</text>
<text x="70.4" y="130.7">L1</text>
<text x="70.4" y="133.7">1mH</text>
<text x="288.2" y="142.8">ATmega328P</text>
<text x="33.6" y="149.8">100n</text>
<text x="34.3" y="146.3">C11</text>
<text x="51.9" y="149.8">10u</text>
<text x="52.6" y="146.3">C12</text>
<text x="72.4" y="149.8">100u</text>
<text x="73" y="146.3">C13</text>
<text x="92.4" y="146.2">R22</text>
<text x="92.5" y="149.7">10K</text>
<text x="164" y="149.8">C14</text>
<text x="164" y="153">10u</text>
<text x="178.1" y="153.1">100n</text>
<text x="178.1" y="150.1">C15</text>
<text x="192.2" y="153.3">100n</text>
<text x="192.2" y="150">C16</text>
<text x="69.3" y="158.7">R24</text>
<text x="92.4" y="160.3">R23</text>
<text x="111.8" y="160.3">C17</text>
<text x="70.2" y="162.2">0R</text>
<text x="92.5" y="163.9">10K</text>
<text x="111.9" y="163.9">10u</text>
<text x="164.8" y="176.4">C18</text>
<text x="165.4" y="179.4">18p</text>
<text x="164.6" y="191.1">C19</text>
<text x="165" y="194.2">18p</text>
<text x="70.1" y="200.9">AY-3-8910</text>
<text x="226" y="225.7">CN1</text>
<text x="299.9" y="225.7">J1</text>
<text x="368.7" y="225.7">J2</text>
<text x="224.2" y="229.2">AUDIO</text>
<text x="298.3" y="229.2">EXP</text>
<text x="366.6" y="229.2">ICSP</text>
<text x="20.1" y="239.8">C20</text>
<text x="20" y="247.2">100n</text>
<text x="188.8" y="255.6">J3</text>
<text x="232.9" y="255.6">J4</text>
<text x="183.7" y="259.2">ANALOG</text>
<text x="227.6" y="259.2">ROUTER</text>
</g>
<g font-size="3.2" fill="#00f">
<text x="43.7" y="37.5" transform="rotate(-90 43.7 37.5)">2</text>
<text x="327.5" y="40.7">2</text>
<text x="327.5" y="47.8">3</text>
<text x="347.8" y="44.2">1</text>
<text x="43.7" y="53.7" transform="rotate(-90 43.7 53.7)">1</text>
<text x="25.1" y="56.2">VCC</text>
<text x="27.9" y="59.8">D-</text>
<text x="49" y="58.3">1</text>
<text x="72.5" y="58.3">8</text>
<text x="27.4" y="63.3">D+</text>
<text x="49" y="61.9">2</text>
<text x="52.5" y="60.1">UD+</text>
<text x="52.5" y="63.6">UD-</text>
<text x="64.2" y="63.6">RXD</text>
<text x="66.8" y="60.1">V3</text>
<text x="72.5" y="65.4">6</text>
<text x="72.5" y="61.9">7</text>
<text x="24.5" y="70.3">GND</text>
<text x="27.6" y="66.8">ID</text>
<text x="49" y="68.9">4</text>
<text x="52.5" y="70.7">RTS#</text>
<text x="64.4" y="67.2">TXD</text>
<text x="327.5" y="76">5</text>
<text x="327.5" y="83">6</text>
<text x="347.8" y="79.5">7</text>
<text x="239.5" y="148.3">1</text>
<text x="354.7" y="148.3">32</text>
<text x="239.5" y="151.8">2</text>
<text x="243" y="150.1">(PCINT19/OC2B/INT1)PD3</text>
<text x="243" y="153.6">(PCINT20/XCK/T0)PD4</text>
<text x="321" y="150.1">PD2(INT0/PCINT18)</text>
<text x="322.1" y="153.6">PD1(TXD/PCINT17)</text>
<text x="354.7" y="155.4">30</text>
<text x="354.7" y="151.8">31</text>
<text x="316" y="160.7">PC6(RESET#/PCINT14)</text>
<text x="321.9" y="157.1">PD0(RXD/PCINT16)</text>
<text x="354.7" y="158.9">29</text>
<text x="311.9" y="167.7">PC4(ADC4/SDA/PCINT12)</text>
<text x="312.5" y="164.2">PC5(ADC5/SCL/PCINT13)</text>
<text x="354.7" y="165.9">27</text>
<text x="354.7" y="162.4">28</text>
<text x="239.5" y="169.5">7</text>
<text x="239.5" y="173">8</text>
<text x="243" y="171.2">(PCINT6/XTAL1/TOSC1)PB6</text>
<text x="320.1" y="171.2">PC3(ADC3/PCINT11)</text>
<text x="354.7" y="173">25</text>
<text x="354.7" y="169.5">26</text>
<text x="177.8" y="176.9" transform="rotate(-90 177.8 176.9)">3</text>
<text x="239.5" y="176.5">9</text>
<text x="243" y="174.8">(PCINT7/XTAL2/TOSC2)PB7</text>
<text x="243" y="178.3">(PCINT21/OC0B/T1)PD5</text>
<text x="320.1" y="174.8">PC2(ADC2/PCINT10)</text>
<text x="322.1" y="178.3">PC1(ADC1/PCINT9)</text>
<text x="354.7" y="176.5">24</text>
<text x="237.4" y="180.1">10</text>
<text x="237.4" y="183.6">11</text>
<text x="243" y="181.8">(PCINT22/OC0A/AIN0)PD6</text>
<text x="243" y="185.3">(PCINT23/AIN1)PD7</text>
<text x="322.1" y="181.8">PC0(ADC0/PCINT8)</text>
<text x="344.4" y="185.3">ADC7</text>
<text x="354.7" y="183.6">22</text>
<text x="354.7" y="180.1">23</text>
<text x="237.4" y="187.1">12</text>
<text x="237.4" y="190.6">13</text>
<text x="243" y="188.9">(PCINT0/CLKO/ICP1)PB0</text>
<text x="354.7" y="190.6">20</text>
<text x="184.9" y="193" transform="rotate(-90 184.9 193)">1</text>
<text x="237.4" y="194.2">14</text>
<text x="237.4" y="197.7">15</text>
<text x="243" y="192.4">(PCINT1/OC1A)PB1</text>
<text x="243" y="195.9">(PCINT2/SS#/OC1B)PB2</text>
<text x="344.4" y="195.9">ADC6</text>
<text x="345" y="192.4">AREF</text>
<text x="354.7" y="194.2">19</text>
<text x="237.4" y="201.2">16</text>
<text x="243" y="199.5">(PCINT3/OC2A/MOSI)PB3</text>
<text x="243" y="203">(PCINT4/MISO)PB4</text>
<text x="324.4" y="203">PB5(SCK/PCINT5)</text>
<text x="354.7" y="201.2">17</text>
<text x="36.6" y="210">2</text>
<text x="36.6" y="213.6">3</text>
<text x="40.1" y="211.8">N.C.</text>
<text x="40.1" y="215.3">ANALOG_CHANNEL_B</text>
<text x="80.1" y="215.3">ANALOG_CHANNEL_C</text>
<text x="105" y="211.8">TEST1</text>
<text x="116.6" y="213.6">38</text>
<text x="116.6" y="210">39</text>
<text x="36.6" y="217.1">4</text>
<text x="36.6" y="220.6">5</text>
<text x="40.1" y="218.9">ANALOG_CHANNEL_A</text>
<text x="108.5" y="218.9">DA0</text>
<text x="116.6" y="220.6">36</text>
<text x="116.6" y="217.1">37</text>
<text x="36.6" y="224.2">6</text>
<text x="36.6" y="227.7">7</text>
<text x="40.1" y="222.4">N.C.</text>
<text x="40.1" y="225.9">IOB7</text>
<text x="108.5" y="225.9">DA2</text>
<text x="108.5" y="222.4">DA1</text>
<text x="116.6" y="227.7">34</text>
<text x="116.6" y="224.2">35</text>
<text x="36.6" y="231.2">8</text>
<text x="40.1" y="229.4">IOB6</text>
<text x="40.1" y="233">IOB5</text>
<text x="108.5" y="233">DA4</text>
<text x="108.5" y="229.4">DA3</text>
<text x="116.6" y="231.2">33</text>
<text x="34.6" y="238.3">10</text>
<text x="36.6" y="234.7">9</text>
<text x="40.1" y="236.5">IOB4</text>
<text x="108.5" y="236.5">DA5</text>
<text x="116.6" y="238.3">31</text>
<text x="116.6" y="234.7">32</text>
<text x="34.6" y="241.8">11</text>
<text x="34.6" y="245.3">12</text>
<text x="40.1" y="240">IOB3</text>
<text x="40.1" y="243.6">IOB2</text>
<text x="108.5" y="243.6">DA7</text>
<text x="108.5" y="240">DA6</text>
<text x="116.6" y="245.3">29</text>
<text x="116.6" y="241.8">30</text>
<text x="34.6" y="248.8">13</text>
<text x="40.1" y="247.1">IOB1</text>
<text x="40.1" y="250.6">IOB0</text>
<text x="108.7" y="250.6">BC2</text>
<text x="108.7" y="247.1">BC1</text>
<text x="116.6" y="248.8">28</text>
<text x="34.6" y="252.4">14</text>
<text x="34.6" y="255.9">15</text>
<text x="40.1" y="254.1">IOA7</text>
<text x="40.1" y="257.7">IOA6</text>
<text x="105" y="257.7">TEST2</text>
<text x="107" y="254.1">BDIR</text>
<text x="116.6" y="255.9">26</text>
<text x="116.6" y="252.4">27</text>
<text x="34.6" y="259.4">16</text>
<text x="34.6" y="263">17</text>
<text x="40.1" y="261.2">IOA5</text>
<text x="110.9" y="261.2">A8</text>
<text x="116.6" y="263">24</text>
<text x="116.6" y="259.4">25</text>
<text x="34.6" y="266.5">18</text>
<text x="40.1" y="264.7">IOA4</text>
<text x="40.1" y="268.3">IOA3</text>
<text x="102.2" y="268.3">RESET#</text>
<text x="108.3" y="264.7">A9#</text>
<text x="116.6" y="266.5">23</text>
<text x="34.6" y="270">19</text>
<text x="34.6" y="273.5">20</text>
<text x="40.1" y="271.8">IOA2</text>
<text x="40.1" y="275.3">IOA1</text>
<text x="104.2" y="271.8">CLOCK</text>
<text x="107.1" y="275.3">IOA0</text>
<text x="116.6" y="273.5">21</text>
<text x="116.6" y="270">22</text>
</g>
<g font-size="3.2">
<text x="185.2" y="40.4">1</text>
<text x="200.8" y="40.4">1</text>
<text x="185.2" y="47.4">3</text>
<text x="185.2" y="43.9">2</text>
<text x="200.8" y="47.4">3</text>
<text x="200.8" y="43.9">2</text>
<text x="185.2" y="50.9">4</text>
<text x="200.8" y="50.9">4</text>
<text x="338.3" y="51.9" transform="rotate(-90 338.3 51.9)">4</text>
<text x="185.2" y="58">6</text>
<text x="185.2" y="54.5">5</text>
<text x="200.8" y="58">6</text>
<text x="200.8" y="54.5">5</text>
<text x="49" y="65.4">3</text>
<text x="185.2" y="61.5">7</text>
<text x="200.8" y="61.5">7</text>
<text x="52.5" y="67.2">GND</text>
<text x="185.2" y="70.3">1</text>
<text x="200.8" y="70.3">1</text>
<text x="185.2" y="77.4">3</text>
<text x="185.2" y="73.9">2</text>
<text x="200.8" y="77.4">3</text>
<text x="200.8" y="73.9">2</text>
<text x="185.2" y="80.9">4</text>
<text x="200.8" y="80.9">4</text>
<text x="185.2" y="88">6</text>
<text x="185.2" y="84.5">5</text>
<text x="200.8" y="88">6</text>
<text x="200.8" y="84.5">5</text>
<text x="185.2" y="91.5">7</text>
<text x="200.8" y="91.5">7</text>
<text x="239.5" y="155.4">3</text>
<text x="243" y="157.1">GND</text>
<text x="239.5" y="162.4">5</text>
<text x="243" y="164.2">GND</text>
<text x="184.9" y="176.9" transform="rotate(-90 184.9 176.9)">2</text>
<text x="346" y="188.9">GND</text>
<text x="354.7" y="187.1">21</text>
<text x="177.8" y="193" transform="rotate(-90 177.8 193)">4</text>
<text x="36.6" y="206.5">1</text>
<text x="40.1" y="208.3">VSS(GND)</text>
<text x="216.7" y="233">5</text>
<text x="216.7" y="236.5">4</text>
<text x="295.3" y="236.1">1</text>
<text x="295.3" y="239.7">3</text>
<text x="306" y="236.1">2</text>
<text x="306" y="239.7">4</text>
<text x="365.1" y="236.1">1</text>
<text x="365.1" y="239.7">3</text>
<text x="373.7" y="236.1">2</text>
<text x="373.7" y="239.7">4</text>
<text x="216.7" y="240">3</text>
<text x="216.7" y="243.6">2</text>
<text x="295.3" y="243.2">5</text>
<text x="306" y="243.2">6</text>
<text x="365.1" y="243.2">5</text>
<text x="373.7" y="243.2">6</text>
<text x="216.7" y="247.1">1</text>
<text x="295.3" y="246.7">7</text>
<text x="306" y="246.7">8</text>
<text x="188.3" y="264">1</text>
<text x="188.3" y="268.3">2</text>
<text x="232.4" y="264">1</text>
<text x="232.4" y="268.3">2</text>
<text x="188.3" y="271.8">3</text>
<text x="188.3" y="275.3">4</text>
<text x="232.4" y="271.8">3</text>
<text x="232.4" y="275.3">4</text>
</g>
<g font-size="3.2" fill="#f00">
<text x="338.3" y="39.3" transform="rotate(-90 338.3 39.3)">8</text>
<text x="64.4" y="70.7">VCC</text>
<text x="72.5" y="68.9">5</text>
<text x="239.5" y="158.9">4</text>
<text x="243" y="160.7">VCC</text>
<text x="239.5" y="165.9">6</text>
<text x="243" y="167.7">VCC</text>
<text x="354.7" y="197.7">18</text>
<text x="344.5" y="199.5">AVCC</text>
<text x="98.8" y="208.3">VCC(+5V)</text>
<text x="116.6" y="206.5">40</text>
</g>
</svg>
